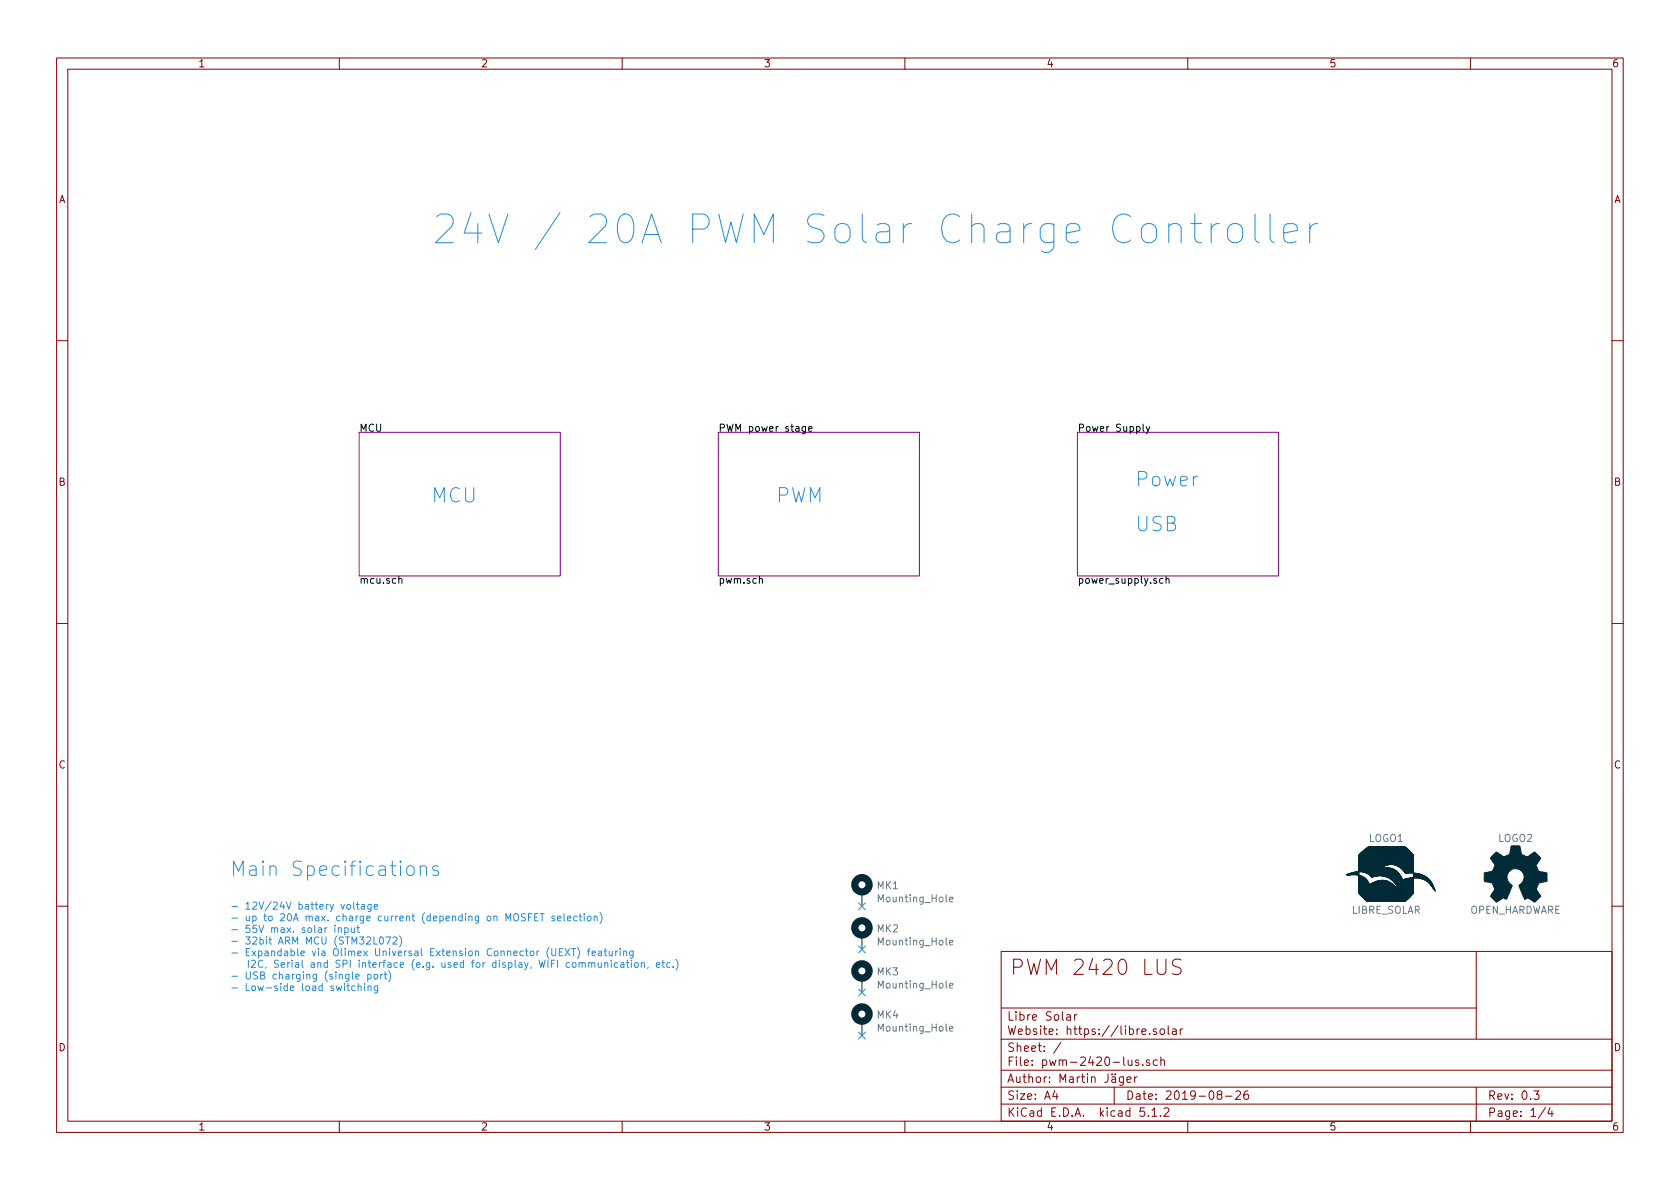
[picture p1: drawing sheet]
<svg xmlns="http://www.w3.org/2000/svg" width="297mm" height="210mm" viewBox="0 0 297 210" stroke-linecap="round" stroke-linejoin="round" font-family="sans-serif">
<g fill="none" stroke="#840000" stroke-width=".18">
<path d="M10 10.3h277v189.9h-277zM12 12.2h273v186.1h-273zM60 10.3v1.9M110 10.3v1.9M160 10.3v1.9M210 10.3v1.9M260 10.3v1.9M10 60.2h2M285 60.2h2M10 110.3h2M285 110.3h2M10 160.2h2"/>
<path d="M177 168.2h108v30.1h-108zM177 178.3h84M188.6 179.5h.6l.1 .9M189.3 179.8l-.5 .1-.2 .2v.2l.2 .1 .5-.1M190 179.4v1M190.4 179.4l-.3 .1-.1 .2M208.8 169.8l-.3-.2h-.7a.66 .66 0 0 0-.5 .7 .66 .66 0 0 0 .5 .6 .98 .98 0 0 1 1 .6 .68 .68 0 0 1-.5 .8l-1-.1M261 168.2v15.6M285 160.2h2M60 198.3v1.9M110 198.3v1.9M160 198.3v1.9"/>
<path d="M177 195.2h108M177 192.2h108M177 189.2h108M177 183.8h108M186.5 192.8l-.4 1.1h1M186.8 193.4v1M187.6 184.3l-1.3 2M197 192.2v3M198.6 190.4v1.2l-.3 .3-.3-.1M198.6 190.5l-.4-.1-.3 .3 .1 .6 .2 .1 .4-.1M199.3 190.9l.7-.1-.1-.3-.4-.1-.2 .2v.7h.6M199.5 187.4v.8a.39 .39 0 0 0 .6 .1"/>
<path d="M200.1 187.4v1M200.6 190.4v1M201 190.4l-.4 .3M201.3 187.5l-.3-.1-.2 .2v.3l.5 .1v.3h-.5M202.1 188.3v.1M202.3 195.9h-.7l-.1 .7 .3-.1h.5l.1 .3-.1 .5-.2 .1-.6-.1M203 197.3v.1M203.3 187.5l-.4-.1-.2 .2 .1 .3 .5 .1v.3h-.6M203.3 182.8v.1M203.7 196.3l.4-.4v1.5M203.7 197.4h.8M204.5 182l-.4-.1-.2 .2 .1 .3 .5 .1v.3h-.6"/>
<path d="M204.6 187.5l-.4-.1-.3 .3 .1 .6 .2 .1 .4-.1M205.2 197.3v.1M205.2 182.1l.2-.2 .4 .2 .1 .5-.1 .2-.4 .1-.2-.1zM205.3 187.5l.2-.1 .3 .1 .1 .9M205.3 186.9v1.5M205.8 196.1l.2-.2h.4l.3 .4-.9 1.1h.9M206.6 181.4v1.3l.2 .2M207.3 182h.6l.1 .9M208 182.3l-.5 .1-.2 .2v.2l.2 .1 .5-.1M208.7 181.9v1M209.1 181.9l-.3 .1-.1 .2M210 198.3v1.9"/>
<path d="M215.5 193.5l-.3-.2 .1-.2a.48 .48 0 0 1 .6-.1l.2 .2-.2 .3-.6 .1a.48 .48 0 0 0 0 .7l.2 .1 .5-.1 .1-.5-.3-.3M216.7 193.8h1.1M218.5 193.1l.2-.2h.3l.3 .2v.2v.2l-.9 .9h.9M220.6 192.9a.59 .59 0 0 0-.7 .6l.1 .8 .2 .1 .5-.1 .1-.5-.2-.3h-.4l-.3 .3M260 198.3v1.9M261 192.2v6.1M271.2 192.9h.9l-.5 .6 .5 .1v.7l-.3 .1-.6-.1M273.3 195.9l-1.3 1.9M274 195.9l-.3 1h.9M274.4 196.4v1"/>
</g>
<path d="M63.5 76.4h35.6v25.4h-35.6zM127 76.4h35.6v25.4h-35.6zM190.5 76.4h35.6v25.4h-35.6z" fill="none" stroke="#840084" stroke-width=".18"/>
<path d="M142.4 75.4v1.2l-.2 .1-.3-.1M142.4 75.5l-.3-.1-.3 .3 .1 .5h.5M143 75.8l.6-.1-.1-.2-.3-.1-.2 .2v.6h.5M202.1 75v1.1l.2 .2M202.7 75.4l.3 .9M203.3 75.4l-.5 1.2-.1 .1M70.5 102.4l.2-.1 .3 .1 .1 .7M134.3 102.4l.1-.1 .3 .1 .1 .7M205.6 102.4l-.3-.1-.3 .2 .1 .6h.5M206.2 102.4l.1-.1 .4 .1v.7M206.2 101.9v1.2" fill="none" stroke="#000" stroke-width=".18"/>
<g fill="none" stroke="#268bd2" stroke-width=".18">
<path d="M206.7 39.5v3.4M210.5 39.5h1.9M211.3 37.8v4.4l.2 .5 .5 .2h.4M214.1 39.5v3.4M215.6 39.5a1.27 1.27 0 0 0-1.5 1M217.5 39.8a1.4 1.4 0 0 1 2.2 .7v1.5a1.38 1.38 0 0 1-1.3 1 1.38 1.38 0 0 1-1.4-1v-1.5zM221.9 37.8v4.4l.2 .5 .5 .2M224.6 37.8v4.4l.2 .5 .5 .2M231.6 39.5v3.4M233 39.5a1.27 1.27 0 0 0-1.4 1M206.7 40a1.27 1.27 0 0 1 2.1 .3v2.6M227 41.2l2.4-.5v-.4l-.2-.5-.5-.3h-1l-.5 .3-.2 .5v1.9l.2 .5 .5 .2h1l.5-.2"/>
<path d="M61.4 160l.3-.1 .3 .3-.1 .5-.3 .1-.3-.3zM62.5 159.5v1.1l.2 .2M63 159.9h.5M63.2 159.5v1.1l.3 .2M63.9 160h.5l.1 .8M65.6 159.9v1.2l-.2 .1-.3-.1M65.6 160l-.3-.1-.3 .3 .1 .5h.5M72 153.4a.67 .67 0 0 1 .7-.3 .67 .67 0 0 1 .5 .5v.7a.68 .68 0 0 1-.6 .5 .68 .68 0 0 1-.7-.5v-.7zM74.3 153.4a.63 .63 0 0 1 1.1 .1v1.3M74.3 153.1v1.7M77.5 153.2l-.6-.1-.4 .4 .1 .3 .9 .3 .1 .2-.1 .4-.3 .1-.7-.1M151.8 159.7l1.2 1.2"/>
<path d="M153 159.7l-1.2 1.2M59.2 164.1v.8M59.8 164.2l.2-.1h.3l.1 .8M59.8 164.1v.8M61 164.1h.3l.3 .2-.2 .5h-.4M61 164.1v1.2M61.3 174.3h.5M61.5 173.9v1.1l.3 .2M62.1 164.1l.1 .7 .3 .1 .2-.1M62.7 164.1v.8M62.8 174.4l-.4-.1-.2 .3 .1 .5h.5M62.9 172.7l.6-.1-.1-.3h-.3l-.2 .2 .1 .6h.4"/>
<path d="M63.1 164.1h.5M63.3 163.6v1.1l.3 .2M63.3 174.5l.2-.2 .3 .1 .1 .8M63.3 173.9v1.3M64.5 160.2l-.4 .1-.2 .2v.2h.6M64.5 173.9v.1M64.5 174.3v.9M65 172.3h.4l.2 .2-.1 .6h-.5M65 172.3v1.3M65.1 174.5l.2-.2 .3 .1v.8M65.1 174.3v.9M66.1 165.7v1.2h.6"/>
<path d="M66.2 160.3l.6-.1-.1-.2-.4-.1-.1 .2v.6h.5M66.2 172.3h.3l.3 .2-.2 .6h-.3l-.1-.1zM66.8 174.3v1.1l-.3 .2-.3-.1M66.8 174.4l-.4-.1-.2 .3 .1 .5h.5M67.2 165.8l.2-.1a.67 .67 0 0 1 .4 .6 .67 .67 0 0 1-.4 .6l-.2-.1-.1-.3zM67.3 172.3v.8M67.7 172.3l-.4 .2M67.9 172.3h.5M68.1 171.9v1l.3 .2M68.2 165.7h.9l-.6 1.2M68.7 171.7a1.47 1.47 0 0 1 0 1.9M69.5 165.8l.5-.1 .2 .3v.2l-.8 .7h.8"/>
<path d="M70.6 165.5a1.47 1.47 0 0 1 0 1.9M93.4 162.2h.5M94 161.6h-.6v1.2M94.5 162.2h.4M95.1 161.6h-.6v1.2h.6M95.5 161.6h.7M95.9 161.6v1.2M98 162h-.3l-.1 .2v.2l.4 .1v.3h-.4M98.6 162.4l.6-.1-.1-.3h-.3l-.2 .2v.6h.5M98.9 168.3h.4M99.5 167.7h-.6v1.3h.6M99.7 161.6v1.1l.2 .1"/>
<path d="M99.9 167.7l.9 1.3M100.3 162.4l.6-.1v-.3h-.4l-.2 .2 .1 .6h.5M100.8 167.7l-.9 1.3M101.1 167.7h.7M101.4 167.7v1.3M102 162h-.3l-.3 .2 .1 .6h.5M102.1 167.6a1.47 1.47 0 0 1 0 1.9M102.4 162h.5M102.6 161.6v1.1l.3 .1M102.9 170.4l.2-.2 .3 .1 .1 .8M103.3 161.6v.1M103.3 162v.8"/>
<path d="M103.8 168.2h.5M104 162h.3l.1 .1v.7h-.3l-.3-.2zM104.1 170.4l.2-.2 .3 .1v.8M104.1 170.2v.9M104.3 167.7l-.3 .2v1.1M104.6 170.4l.2-.2 .3 .1 .1 .8M104.7 168.6l.6-.1-.1-.3h-.3l-.2 .1v.7h.5M105.1 162.1l.1-.1h.3l.1 .8M105.1 162v.8M105.8 170.2v.8l.3 .1 .2-.2M105.8 168.2h.5l.1 .8M106.1 161.4a1.4 1.4 0 0 1 0 1.9"/>
<path d="M106.3 170.2v.9M106.4 168.5h-.4l-.2 .2v.3h.6M106.8 168.2h.5M106.9 170.4l.2-.2 .3 .1 .1 .8M106.9 170.2v.9M107 167.7v1.1l.3 .2M107.7 168.2l.1 .8h.3l.2-.1M108.1 169.8v.1M108.1 170.2v.9M108.3 168.2v.8M108.9 168.2v.8M109.2 168.2l-.3 .2"/>
<path d="M109.2 170.3l-.3-.1-.3 .3 .1 .5h.5M109.7 167.7v.2M109.7 168.2v.8M109.8 170.3h.5v.8M110.3 168.3l.1-.1h.3l.1 .8M110.3 168.2v.8M110.3 170.5l-.4 .1-.2 .2 .2 .3 .4-.1M110.7 170.2h.5M110.9 169.8v1.1l.3 .2M111.6 169.8v.1M111.6 170.2v.9M111.9 168.2v1.1l-.2 .1h-.3"/>
<path d="M111.9 168.2h-.3l-.3 .2 .2 .6h.4M112.3 170.3l.3-.1 .2 .2 .1 .4-.2 .2-.3 .1-.2-.2v-.4zM113.4 170.4l.2-.2 .3 .1v.8M113.4 170.2v.9M114.6 171l-.1 .2M116.1 170.6l.6-.1-.1-.2-.4-.1-.1 .2v.6h.5M117 170.2h.5M117.2 169.8v1.1l.3 .2M118.5 170.3l-.4-.1-.2 .3 .1 .5h.5M119 170.9v.2M119.5 169.6a1.47 1.47 0 0 1 0 1.9M151.8 167.3l1.2 1.2"/>
<path d="M151.8 174.9l1.2 1.2M153 167.3l-1.2 1.2M153 174.9l-1.2 1.2M151.8 182.5l1.2 1.2M153 182.5l-1.2 1.2"/>
</g>
<g fill="#002b36" stroke="#002b36" stroke-width=".18">
<path d="M264 151.2l.6-.5 .9 .6a.62 .62 0 0 0 1 0l.2-.1a1.62 1.62 0 0 0 .5-1.4l.1-.2h1.4l.2 .8a.74 .74 0 0 0 .6 .9l.6 .2 1.2-.8 1.1 1-.4 .7a.75 .75 0 0 0-.2 1.2l.2 .5 1.5 .3v1.4l-1.4 .3-.1 .2a1.23 1.23 0 0 0-.2 1.1l.6 1.1-.1 .1-1 .9-.8-.5a.54 .54 0 0 0-.9 0l-1-2.3a2.33 2.33 0 0 0 .8-2 1.54 1.54 0 0 0-2.5-.7 1.54 1.54 0 0 0 .5 2.6l-1.1 2.4a.69 .69 0 0 0-1.1 .2l-.6 .3-1.1-1 .8-1.2-.2-.6a.71 .71 0 0 0-.9-.7l-.8-.2v-1.4l.5-.1a1.11 1.11 0 0 0 1.2-.7 .72 .72 0 0 0-.2-1.2l-.4-.7z"/>
<path d="M238 154.7h.9z"/>
<path d="M238.1 154.7h2.2z"/>
<path d="M238.2 154.6l2.1 .1z"/>
<path d="M238.3 154.6h2z"/>
<path d="M238.4 154.5l1.9 .1z"/>
<path d="M238.5 154.5h1.8z"/>
<path d="M238.6 154.5h1.7z"/>
<path d="M238.7 154.4l1.6 .1z"/>
<path d="M238.9 154.4h1.4z"/>
<path d="M239 154.3l1.3 .1z"/>
<path d="M239.2 154.3h1.1z"/>
<path d="M239.4 154.2l.9 .1z"/>
<path d="M239.5 154.2h.8z"/>
<path d="M239.7 154.2h.6z"/>
<path d="M239.9 154.7h.4z"/>
<path d="M240 154.1l7 .1z"/>
<path d="M240.1 154.7l.2 .1z"/>
<path d="M240.2 154.8h.1z"/>
<path d="M240.3 157.9l9.6 .1z"/>
<path d="M240.3 157.9h9.6z"/>
<path d="M240.3 157.8l9.6 .1z"/>
<path d="M240.3 157.8h9.6z"/>
<path d="M240.3 157.7l9.6 .1z"/>
<path d="M240.3 157.7h9.6z"/>
<path d="M240.3 157.6l9.6 .1z"/>
<path d="M240.3 157.6h9.6z"/>
<path d="M240.3 157.5l7.2 .1z"/>
<path d="M240.3 157.5h7.1z"/>
<path d="M240.3 157.4l7.1 .1z"/>
<path d="M240.3 157.4h7z"/>
<path d="M240.3 157.3l7 .1z"/>
<path d="M240.3 157.3h6.9z"/>
<path d="M240.3 157.2l6.9 .1z"/>
<path d="M240.3 157.2h6.8z"/>
<path d="M240.3 157.1l6.8 .1z"/>
<path d="M240.3 157.1h6.7z"/>
<path d="M240.3 157l6.7 .1z"/>
<path d="M240.3 157h6.6z"/>
<path d="M240.3 156.9l6.6 .1z"/>
<path d="M240.3 156.9h6.5z"/>
<path d="M240.3 156.8l6.5 .1z"/>
<path d="M240.3 156.8h6.4z"/>
<path d="M240.3 156.7l6.4 .1z"/>
<path d="M240.3 156.7h6.3z"/>
<path d="M240.3 156.6l6.3 .1z"/>
<path d="M240.3 156.6h6.3z"/>
<path d="M240.3 156.6h6.2z"/>
<path d="M240.3 156.5l6.2 .1z"/>
<path d="M240.3 156.5h6.1z"/>
<path d="M240.3 156.4l6.1 .1z"/>
<path d="M240.3 156.4h1.8z"/>
<path d="M240.3 156.3l1.8 .1z"/>
<path d="M240.3 156.3h1.8z"/>
<path d="M240.3 156.2l1.7 .1z"/>
<path d="M240.3 156.2h1.7z"/>
<path d="M240.3 156.1l1.7 .1z"/>
<path d="M240.3 156.1h1.7z"/>
<path d="M240.3 156.1h1.6z"/>
<path d="M240.3 156l1.6 .1z"/>
<path d="M240.3 156h1.6z"/>
<path d="M240.3 155.9l1.6 .1z"/>
<path d="M240.3 155.9h1.6z"/>
<path d="M240.3 155.8l1.6 .1z"/>
<path d="M240.3 155.8h1.5z"/>
<path d="M240.3 155.7l1.5 .1z"/>
<path d="M240.3 155.7h1.5z"/>
<path d="M240.3 155.6l1.4 .1z"/>
<path d="M240.3 155.6h1.4z"/>
<path d="M240.3 155.5l1.3 .1z"/>
<path d="M240.3 155.5h1.3z"/>
<path d="M240.3 155.4l1.3 .1z"/>
<path d="M240.3 155.4h1.2z"/>
<path d="M240.3 155.3l1.1 .1z"/>
<path d="M240.3 155.3h1.1z"/>
<path d="M240.3 155.2l1.1 .1z"/>
<path d="M240.3 155.2h1z"/>
<path d="M240.3 155.2h.9z"/>
<path d="M240.3 155.1l.8 .1z"/>
<path d="M240.3 155.1h.8z"/>
<path d="M240.3 155l.7 .1z"/>
<path d="M240.3 155h.6z"/>
<path d="M240.3 154.9l.5 .1z"/>
<path d="M240.3 154.9h.4z"/>
<path d="M240.3 154.8l.3 .1z"/>
<path d="M240.3 154.8h.1z"/>
<path d="M240.3 154.1h6.7z"/>
<path d="M240.3 154l6.6 .1z"/>
<path d="M240.3 154h6.6z"/>
<path d="M240.3 153.9l6.5 .1z"/>
<path d="M240.3 153.9h6.4z"/>
<path d="M240.3 153.8l6.4 .1z"/>
<path d="M240.3 153.8h6.3z"/>
<path d="M240.3 153.7l6.2 .1z"/>
<path d="M240.3 153.7h6.1z"/>
<path d="M240.3 153.6l6 .1z"/>
<path d="M240.3 153.6h5.9z"/>
<path d="M240.3 153.6h5.8z"/>
<path d="M240.3 153.5l5.6 .1z"/>
<path d="M240.3 153.5h5.5z"/>
<path d="M240.3 153.4l5.2 .1z"/>
<path d="M240.3 153.4h4z"/>
<path d="M240.3 153.3l4 .1z"/>
<path d="M240.3 153.3h4.1z"/>
<path d="M240.3 153.2l4.2 .1z"/>
<path d="M240.3 153.2h4.3z"/>
<path d="M240.3 153.2h4.4z"/>
<path d="M240.3 153.1l4.5 .1z"/>
<path d="M240.3 153.1h4.6z"/>
<path d="M240.3 153.1h4.7z"/>
<path d="M240.3 153l4.8 .1z"/>
<path d="M240.3 153h5z"/>
<path d="M240.3 152.9l5.1 .1z"/>
<path d="M240.3 152.9h5.4z"/>
<path d="M240.3 152.9h9.6z"/>
<path d="M240.3 152.8l9.6 .1z"/>
<path d="M240.3 152.8h9.6z"/>
<path d="M240.3 152.7l9.6 .1z"/>
<path d="M240.3 152.7h9.6z"/>
<path d="M240.3 152.6l9.6 .1z"/>
<path d="M240.3 152.6h9.6z"/>
<path d="M240.3 152.5l9.6 .1z"/>
<path d="M240.3 152.5h9.6z"/>
<path d="M240.3 152.4l9.6 .1z"/>
<path d="M240.3 152.4h9.6z"/>
<path d="M240.3 152.3l9.6 .1z"/>
<path d="M240.3 152.3h9.6z"/>
<path d="M240.3 152.2l9.6 .1z"/>
<path d="M240.3 152.2h9.6z"/>
<path d="M240.3 152.1l9.6 .1z"/>
<path d="M240.3 152.1h9.6z"/>
<path d="M240.3 152l9.6 .1z"/>
<path d="M240.3 152h9.6z"/>
<path d="M240.3 151.9l9.6 .1z"/>
<path d="M240.3 151.9h9.6z"/>
<path d="M240.3 151.8l9.6 .1z"/>
<path d="M240.3 151.8h9.6z"/>
<path d="M240.3 151.7l9.6 .1z"/>
<path d="M240.3 151.7h9.6z"/>
<path d="M240.3 151.6l9.6 .1z"/>
<path d="M240.3 151.6h9.6z"/>
<path d="M240.3 151.5l9.6 .1z"/>
<path d="M240.3 151.5h9.6z"/>
<path d="M240.3 151.4l9.6 .1z"/>
<path d="M240.3 151.4h9.6z"/>
<path d="M240.3 151.3l9.6 .1z"/>
<path d="M240.3 151.3h9.6z"/>
<path d="M240.3 151.2l9.6 .1z"/>
<path d="M240.3 151.2h9.6z"/>
<path d="M240.3 158h9.5z"/>
<path d="M240.3 158h9.6z"/>
<path d="M240.3 151.1l9.5 .1z"/>
<path d="M240.3 158l9.5 .1z"/>
<path d="M240.3 151.1h9.5z"/>
<path d="M240.4 158.1h9.4z"/>
<path d="M240.4 151l9.4 .1z"/>
<path d="M240.4 158.2h9.3z"/>
<path d="M240.4 158.1l9.3 .1z"/>
<path d="M240.4 151h9.3z"/>
<path d="M240.5 158.2h9.2z"/>
<path d="M240.5 151h9.2z"/>
<path d="M240.5 158.2l9.1 .1z"/>
<path d="M240.5 150.9l9.2 .1z"/>
<path d="M240.5 158.3h9.1z"/>
<path d="M240.5 150.9h9.2z"/>
<path d="M240.6 158.3l9 .1z"/>
<path d="M240.6 150.8l9 .1z"/>
<path d="M240.6 158.4h8.9z"/>
<path d="M240.6 150.8h9z"/>
<path d="M240.7 158.4h8.8z"/>
<path d="M240.7 150.8h8.9z"/>
<path d="M240.7 158.4l8.8 .1z"/>
<path d="M240.7 150.7l8.8 .1z"/>
<path d="M240.7 158.5h8.7z"/>
<path d="M240.7 150.7h8.8z"/>
<path d="M240.8 158.5l8.6 .1z"/>
<path d="M240.8 150.6l8.6 .1z"/>
<path d="M240.8 158.6h8.6z"/>
<path d="M240.9 158.6h8.4z"/>
<path d="M240.9 150.6h8.5z"/>
<path d="M240.9 158.6l8.4 .1z"/>
<path d="M240.9 154.2h6.2z"/>
<path d="M240.9 158.7h8.3z"/>
<path d="M240.9 150.5l8.4 .1z"/>
<path d="M241 158.7l8.2 .1z"/>
<path d="M241 150.5h8.3z"/>
<path d="M241 158.8h8.1z"/>
<path d="M241 150.4l8.2 .1z"/>
<path d="M241.1 158.8h8z"/>
<path d="M241.1 150.4h8.1z"/>
<path d="M241.1 158.8l8 .1z"/>
<path d="M241.1 154.2h6z"/>
<path d="M241.1 150.4h8z"/>
<path d="M241.1 158.9h7.9z"/>
<path d="M241.2 158.9l7.8 .1z"/>
<path d="M241.2 150.3l7.9 .1z"/>
<path d="M241.2 159h7.7z"/>
<path d="M241.2 150.3h7.9z"/>
<path d="M241.3 159h7.6z"/>
<path d="M241.3 154.2l5.8 .1z"/>
<path d="M241.3 150.2l7.7 .1z"/>
<path d="M241.3 159l7.5 .1z"/>
<path d="M241.3 150.2h7.7z"/>
<path d="M241.4 159.1h7.4z"/>
<path d="M241.4 159.1l7.3 .1z"/>
<path d="M241.4 154.3h5.8z"/>
<path d="M241.4 150.2h7.5z"/>
<path d="M241.4 150.1l7.5 .1z"/>
<path d="M241.5 159.2h7.2z"/>
<path d="M241.5 154.3l5.7 .1z"/>
<path d="M241.5 150.1h7.4z"/>
<path d="M241.5 159.2l7.2 .1z"/>
<path d="M241.5 150.1h7.3z"/>
<path d="M241.6 159.3h7z"/>
<path d="M241.6 159.3h6.9z"/>
<path d="M241.6 154.4h5.7z"/>
<path d="M241.6 150l7.2 .1z"/>
<path d="M241.6 150h7.1z"/>
<path d="M241.7 159.3l6.8 .1z"/>
<path d="M241.7 154.4l5.6 .1z"/>
<path d="M241.7 149.9l7 .1z"/>
<path d="M241.7 159.4h6.7z"/>
<path d="M241.8 154.5h5.5z"/>
<path d="M241.8 149.9h6.8z"/>
<path d="M241.8 149.8l6.7 .1z"/>
<path d="M241.9 154.5l5.5 .1z"/>
<path d="M241.9 149.8h6.6z"/>
<path d="M241.9 154.6h5.5z"/>
<path d="M242 154.6l5.4 .1z"/>
<path d="M242.1 154.7h5.4z"/>
<path d="M242.1 154.7l5.4 .1z"/>
<path d="M242.2 156.4h4.1z"/>
<path d="M242.2 154.8h5.3z"/>
<path d="M242.2 154.8h5.4z"/>
<path d="M242.3 156.4h4z"/>
<path d="M242.3 154.8l5.3 .1z"/>
<path d="M242.3 156.3l3.9 .1z"/>
<path d="M242.3 154.9h1.3z"/>
<path d="M242.4 156.3h3.8z"/>
<path d="M242.4 155h.7z"/>
<path d="M242.4 154.9l.9 .1z"/>
<path d="M242.4 155h.5z"/>
<path d="M242.5 156.3h3.6z"/>
<path d="M242.5 155l.3 .1z"/>
<path d="M242.5 156.2l3.6 .1z"/>
<path d="M242.5 155.1h.1z"/>
<path d="M242.6 156.2h3.4z"/>
<path d="M242.7 156.1l3.2 .1z"/>
<path d="M242.7 156.1h3.2z"/>
<path d="M242.8 156.1h3z"/>
<path d="M242.9 156l2.8 .1z"/>
<path d="M243 156h2.7z"/>
<path d="M243.1 155.9l2.5 .1z"/>
<path d="M243.2 155.9h2.3z"/>
<path d="M243.3 155.8l2.1 .1z"/>
<path d="M243.4 155.8h1.9z"/>
<path d="M243.5 155.8h1.7z"/>
<path d="M243.7 155.7l1.4 .1z"/>
<path d="M243.9 155.7h1z"/>
<path d="M244.2 155.6l.4 .1z"/>
<path d="M244.3 154.9h3.3z"/>
<path d="M244.7 154.9l3 .1z"/>
<path d="M244.9 155h2.8z"/>
<path d="M245 155h2.7z"/>
<path d="M245.1 155l2.7 .1z"/>
<path d="M245.2 155.1h2.6z"/>
<path d="M245.3 155.1l2.5 .1z"/>
<path d="M245.4 155.2h2.4z"/>
<path d="M245.5 155.2h2.3z"/>
<path d="M245.6 155.2l2.2 .1z"/>
<path d="M245.7 155.3h2.2z"/>
<path d="M245.7 155.3l2.2 .1z"/>
<path d="M245.8 155.4h2.1z"/>
<path d="M245.8 155.4h2.2z"/>
<path d="M245.9 155.4l2.1 .1z"/>
<path d="M245.9 155.5h2.1z"/>
<path d="M246 155.5l2 .1z"/>
<path d="M246.1 155.6h3.8z"/>
<path d="M246.2 155.6l3.7 .1z"/>
<path d="M246.2 155.7h3.7z"/>
<path d="M246.2 155.7l3.7 .1z"/>
<path d="M246.2 152.9h3.7z"/>
<path d="M246.3 155.8h3.6z"/>
<path d="M246.4 155.8l3.5 .1z"/>
<path d="M246.4 155.9l3.5 .1z"/>
<path d="M246.4 155.9h3.5z"/>
<path d="M246.5 156h3.4z"/>
<path d="M246.5 156l3.4 .1z"/>
<path d="M246.5 152.9l3.4 .1z"/>
<path d="M246.6 156.1h3.3z"/>
<path d="M246.6 156.2h3.3z"/>
<path d="M246.6 156.1l3.3 .1z"/>
<path d="M246.7 156.2l3.2 .1z"/>
<path d="M246.7 153h3.2z"/>
<path d="M246.7 156.3h3.2z"/>
<path d="M246.7 156.3l3.2 .1z"/>
<path d="M246.8 156.4h3.1z"/>
<path d="M246.8 153l3.1 .1z"/>
<path d="M246.8 156.4l3.1 .1z"/>
<path d="M246.9 156.5h3z"/>
<path d="M246.9 156.6h3z"/>
<path d="M246.9 156.5l3 .1z"/>
<path d="M246.9 153.1h3z"/>
<path d="M246.9 156.6l3 .1z"/>
<path d="M247 156.7h2.9z"/>
<path d="M247 153.1h2.9z"/>
<path d="M247 156.8h2.9z"/>
<path d="M247 156.7l2.9 .1z"/>
<path d="M247.1 156.8h2.8z"/>
<path d="M247.1 156.9h2.8z"/>
<path d="M247.1 156.8l2.8 .1z"/>
<path d="M247.1 153.1l2.8 .1z"/>
<path d="M247.1 157h2.8z"/>
<path d="M247.1 156.9l2.8 .1z"/>
<path d="M247.1 153.2h2.8z"/>
<path d="M247.2 157l2.7 .1z"/>
<path d="M247.2 157h2.7z"/>
<path d="M247.2 157.1h2.7z"/>
<path d="M247.2 153.2h2.7z"/>
<path d="M247.3 157.2h2.6z"/>
<path d="M247.3 157.1l2.6 .1z"/>
<path d="M247.3 153.2l2.6 .1z"/>
<path d="M247.3 157.3h2.6z"/>
<path d="M247.3 157.2l2.6 .1z"/>
<path d="M247.4 157.4h2.5z"/>
<path d="M247.4 157.3l2.5 .1z"/>
<path d="M247.4 153.3h2.5z"/>
<path d="M247.5 157.5h2.4z"/>
<path d="M247.5 157.4l2.4 .1z"/>
<path d="M247.5 153.3l2.4 .1z"/>
<path d="M247.5 157.5l2.4 .1z"/>
<path d="M247.5 153.4h2.4z"/>
<path d="M247.6 153.4l2.3 .1z"/>
<path d="M247.7 153.5h2.2z"/>
<path d="M247.7 153.5l2.2 .1z"/>
<path d="M247.8 153.6h2.1z"/>
<path d="M247.9 153.6l2 .1z"/>
<path d="M247.9 153.7h2z"/>
<path d="M248 153.7l1.9 .1z"/>
<path d="M248 153.8h1.9z"/>
<path d="M248.1 153.8l1.8 .1z"/>
<path d="M248.1 155.5l1.8 .1z"/>
<path d="M248.1 153.9l1.8 .1z"/>
<path d="M248.1 153.9h1.8z"/>
<path d="M248.2 154h1.7z"/>
<path d="M248.2 155.5h1.7z"/>
<path d="M248.2 154l1.7 .1z"/>
<path d="M248.3 154.1h1.6z"/>
<path d="M248.3 154.2h1.6z"/>
<path d="M248.3 154.1l1.6 .1z"/>
<path d="M248.3 155.4l1.6 .1z"/>
<path d="M248.4 154.3h1.5z"/>
<path d="M248.4 154.2l1.5 .1z"/>
<path d="M248.4 154.3l1.5 .1z"/>
<path d="M248.5 154.4l.1 .1z"/>
<path d="M248.5 154.4h.6z"/>
<path d="M248.5 155.4h1.4z"/>
<path d="M248.7 155.4h1.2z"/>
<path d="M248.9 155.3l1 .1z"/>
<path d="M249.1 155.3h.8z"/>
<path d="M249.3 155.2l.6 .1z"/>
<path d="M249.7 154.4h.3z"/>
<path d="M249.8 155.2h2.5z"/>
<path d="M249.9 155.2h2.4z"/>
<path d="M249.9 155.1l2.4 .1z"/>
<path d="M249.9 155.1h2.3z"/>
<path d="M249.9 155l2.2 .1z"/>
<path d="M249.9 155h2.2z"/>
<path d="M249.9 155h2.1z"/>
<path d="M249.9 154.9l2 .1z"/>
<path d="M249.9 154.9h2z"/>
<path d="M249.9 154.8l1.9 .1z"/>
<path d="M249.9 154.8h1.8z"/>
<path d="M249.9 154.8h1.7z"/>
<path d="M249.9 154.7l1.6 .1z"/>
<path d="M249.9 154.7h1.6z"/>
<path d="M249.9 154.7h1.4z"/>
<path d="M249.9 154.6l1.3 .1z"/>
<path d="M249.9 154.6h1.2z"/>
<path d="M249.9 154.5l1.1 .1z"/>
<path d="M249.9 154.5h.9z"/>
<path d="M249.9 154.5h.7z"/>
<path d="M249.9 154.4l.4 .1z"/>
<path d="M250.8 155.2l1.6 .1z"/>
<path d="M251.1 155.3h1.4z"/>
<path d="M251.2 155.3l1.3 .1z"/>
<path d="M251.3 155.4h1.3z"/>
<path d="M251.5 155.4h1.1z"/>
<path d="M251.6 155.4l1 .1z"/>
<path d="M251.7 155.5h1z"/>
<path d="M251.7 155.5l1 .1z"/>
<path d="M251.8 155.6h1z"/>
<path d="M251.9 155.6h.9z"/>
<path d="M252 155.6l.8 .1z"/>
<path d="M252.1 155.7h.7z"/>
<path d="M252.1 155.7l.8 .1z"/>
<path d="M252.2 155.8h.7z"/>
<path d="M252.3 155.8h.6z"/>
<path d="M252.3 155.8l.6 .1z"/>
<path d="M252.4 155.9h.6z"/>
<path d="M252.4 155.9l.6 .1z"/>
<path d="M252.5 156h.6z"/>
<path d="M252.6 156l.5 .1z"/>
<path d="M252.6 156.1h.5z"/>
<path d="M252.7 156.1l.4 .1z"/>
<path d="M252.7 156.2h.5z"/>
<path d="M252.8 156.2l.4 .1z"/>
<path d="M252.8 156.3h.4z"/>
<path d="M252.8 156.3l.5 .1z"/>
<path d="M252.9 156.4h.4z"/>
<path d="M252.9 156.5h.4z"/>
<path d="M252.9 156.4l.4 .1z"/>
<path d="M253 156.5l.3 .1z"/>
<path d="M253 156.6h.3z"/>
<path d="M253.1 156.6l.3 .1z"/>
<path d="M253.1 156.6h.3z"/>
<path d="M253.1 156.7h.3z"/>
<path d="M253.1 156.7l.3 .1z"/>
<path d="M253.2 156.8h.3z"/>
<path d="M253.2 156.8l.3 .1z"/>
<path d="M253.3 156.9h.2z"/>
<path d="M253.3 157h.2z"/>
<path d="M253.3 156.9l.2 .1z"/>
<path d="M253.4 157l.2 .1z"/>
<path d="M253.4 157.1l.2 .1z"/>
<path d="M253.4 157.1h.2z"/>
<path d="M253.5 157.2h.1z"/>
<path d="M253.5 157.2l.2 .1z"/>
<path d="M253.6 157.3l.1 .1z"/>
</g>
<g fill="none" stroke="#002b36" stroke-width="1.3">
<circle cx="152.4" cy="156.5" r="1.27"/>
<circle cx="152.4" cy="164.1" r="1.27"/>
<circle cx="152.4" cy="171.7" r="1.27"/>
<circle cx="152.4" cy="179.3" r="1.27"/>
</g>
<path d="M152.4 157.7v2.6M152.4 165.3v2.6M152.4 173v2.5M152.4 180.6v2.5" fill="none" stroke="#002b36" stroke-width=".18"/>
<path d="M167.9 159l.6-.1-.1-.2-.3-.1-.2 .2v.6h.5M167.9 166.7l.6-.1-.1-.3h-.3l-.2 .1v.7h.5M167.9 174.3l.6-.1-.1-.3h-.3l-.2 .2v.6h.5M167.9 181.9l.6-.1-.1-.2-.3-.1-.2 .2v.6h.5" fill="none" stroke="#657b83" stroke-width=".18"/>
<text font-size="7.1" fill="#268bd2" x="76.2" y="43.2">24V / 20A PWM Solar Charge Controller</text>
<text font-size="3.7" fill="#840000" x="178.5" y="172.5">PWM 2420 LUS</text>
<g font-size="3.5" fill="#268bd2">
<text x="76.2" y="88.9">MCU</text>
<text x="137.2" y="88.9">PWM</text>
<text x="200.7" y="86">Power</text>
<text x="200.7" y="94">USB</text>
<text x="40.6" y="154.9">Main Specifications</text>
</g>
<g font-size="2.1" fill="#840000">
<text x="178" y="186">Sheet: /</text>
<text x="178" y="180.5">Libre Solar</text>
<text x="178" y="183">Website: https://libre.solar</text>
<text x="178" y="188.5">File: pwm-2420-lus.sch</text>
<text x="178" y="191.5">Author: Martin Jäger</text>
<text x="178" y="197.5">KiCad E.D.A. kicad 5.1.2</text>
<text x="178" y="194.5">Size: A4</text>
<text x="199" y="194.5">Date: 2019-08-26</text>
<text x="263" y="194.5">Rev: 0.3</text>
<text x="263" y="197.5">Page: 1/4</text>
</g>
<g font-size="1.8" fill="#840000">
<text x="35" y="11.9">1</text>
<text x="85" y="11.9">2</text>
<text x="135" y="11.9">3</text>
<text x="185" y="11.9">4</text>
<text x="235" y="11.9">5</text>
<text x="285" y="11.9">6</text>
<text x="10.4" y="35.9">A</text>
<text x="285.4" y="35.9">A</text>
<text x="10.4" y="85.9">B</text>
<text x="285.4" y="85.9">B</text>
<text x="10.4" y="135.9">C</text>
<text x="285.4" y="135.9">C</text>
<text x="10.4" y="185.9">D</text>
<text x="285.4" y="185.9">D</text>
<text x="35" y="199.9">1</text>
<text x="85" y="199.9">2</text>
<text x="135" y="199.9">3</text>
<text x="185" y="199.9">4</text>
<text x="235" y="199.9">5</text>
<text x="285" y="199.9">6</text>
</g>
<g font-size="1.8">
<text x="63.5" y="76.3">MCU</text>
<text x="127" y="76.3">PWM power stage</text>
<text x="190.5" y="76.3">Power Supply</text>
<text x="63.5" y="103.2">mcu.sch</text>
<text x="127" y="103.2">pwm.sch</text>
<text x="190.5" y="103.2">power_supply.sch</text>
</g>
<g font-size="1.8" fill="#657b83">
<text x="242" y="148.9">LOGO1</text>
<text x="264.9" y="148.9">LOGO2</text>
<text x="155.1" y="157.2">MK1</text>
<text x="155.5" y="159.6">Mounting_Hole</text>
<text x="238.9" y="161.6">LIBRE_SOLAR</text>
<text x="259.7" y="161.6">OPEN_HARDWARE</text>
<text x="155.1" y="164.9">MK2</text>
<text x="155.5" y="167.2">Mounting_Hole</text>
<text x="155.1" y="172.5">MK3</text>
<text x="155.5" y="174.8">Mounting_Hole</text>
<text x="155.1" y="180.1">MK4</text>
<text x="155.5" y="182.4">Mounting_Hole</text>
</g>
<g font-size="1.8" fill="#268bd2">
<text x="40.6" y="160.9">- 12V/24V battery voltage</text>
<text x="40.6" y="162.9">- up to 20A max. charge current (depending on MOSFET selection)</text>
<text x="40.6" y="165">- 55V max. solar input</text>
<text x="40.6" y="167">- 32bit ARM MCU (STM32L072)</text>
<text x="40.6" y="169.1">- Expandable via Olimex Universal Extension Connector (UEXT) featuring</text>
<text x="40.6" y="173.2">- USB charging (single port)</text>
<text x="42.1" y="171.1">I2C, Serial and SPI interface (e.g. used for display, WIFI communication, etc.)</text>
<text x="40.6" y="175.3">- Low-side load switching</text>
</g>
</svg>
